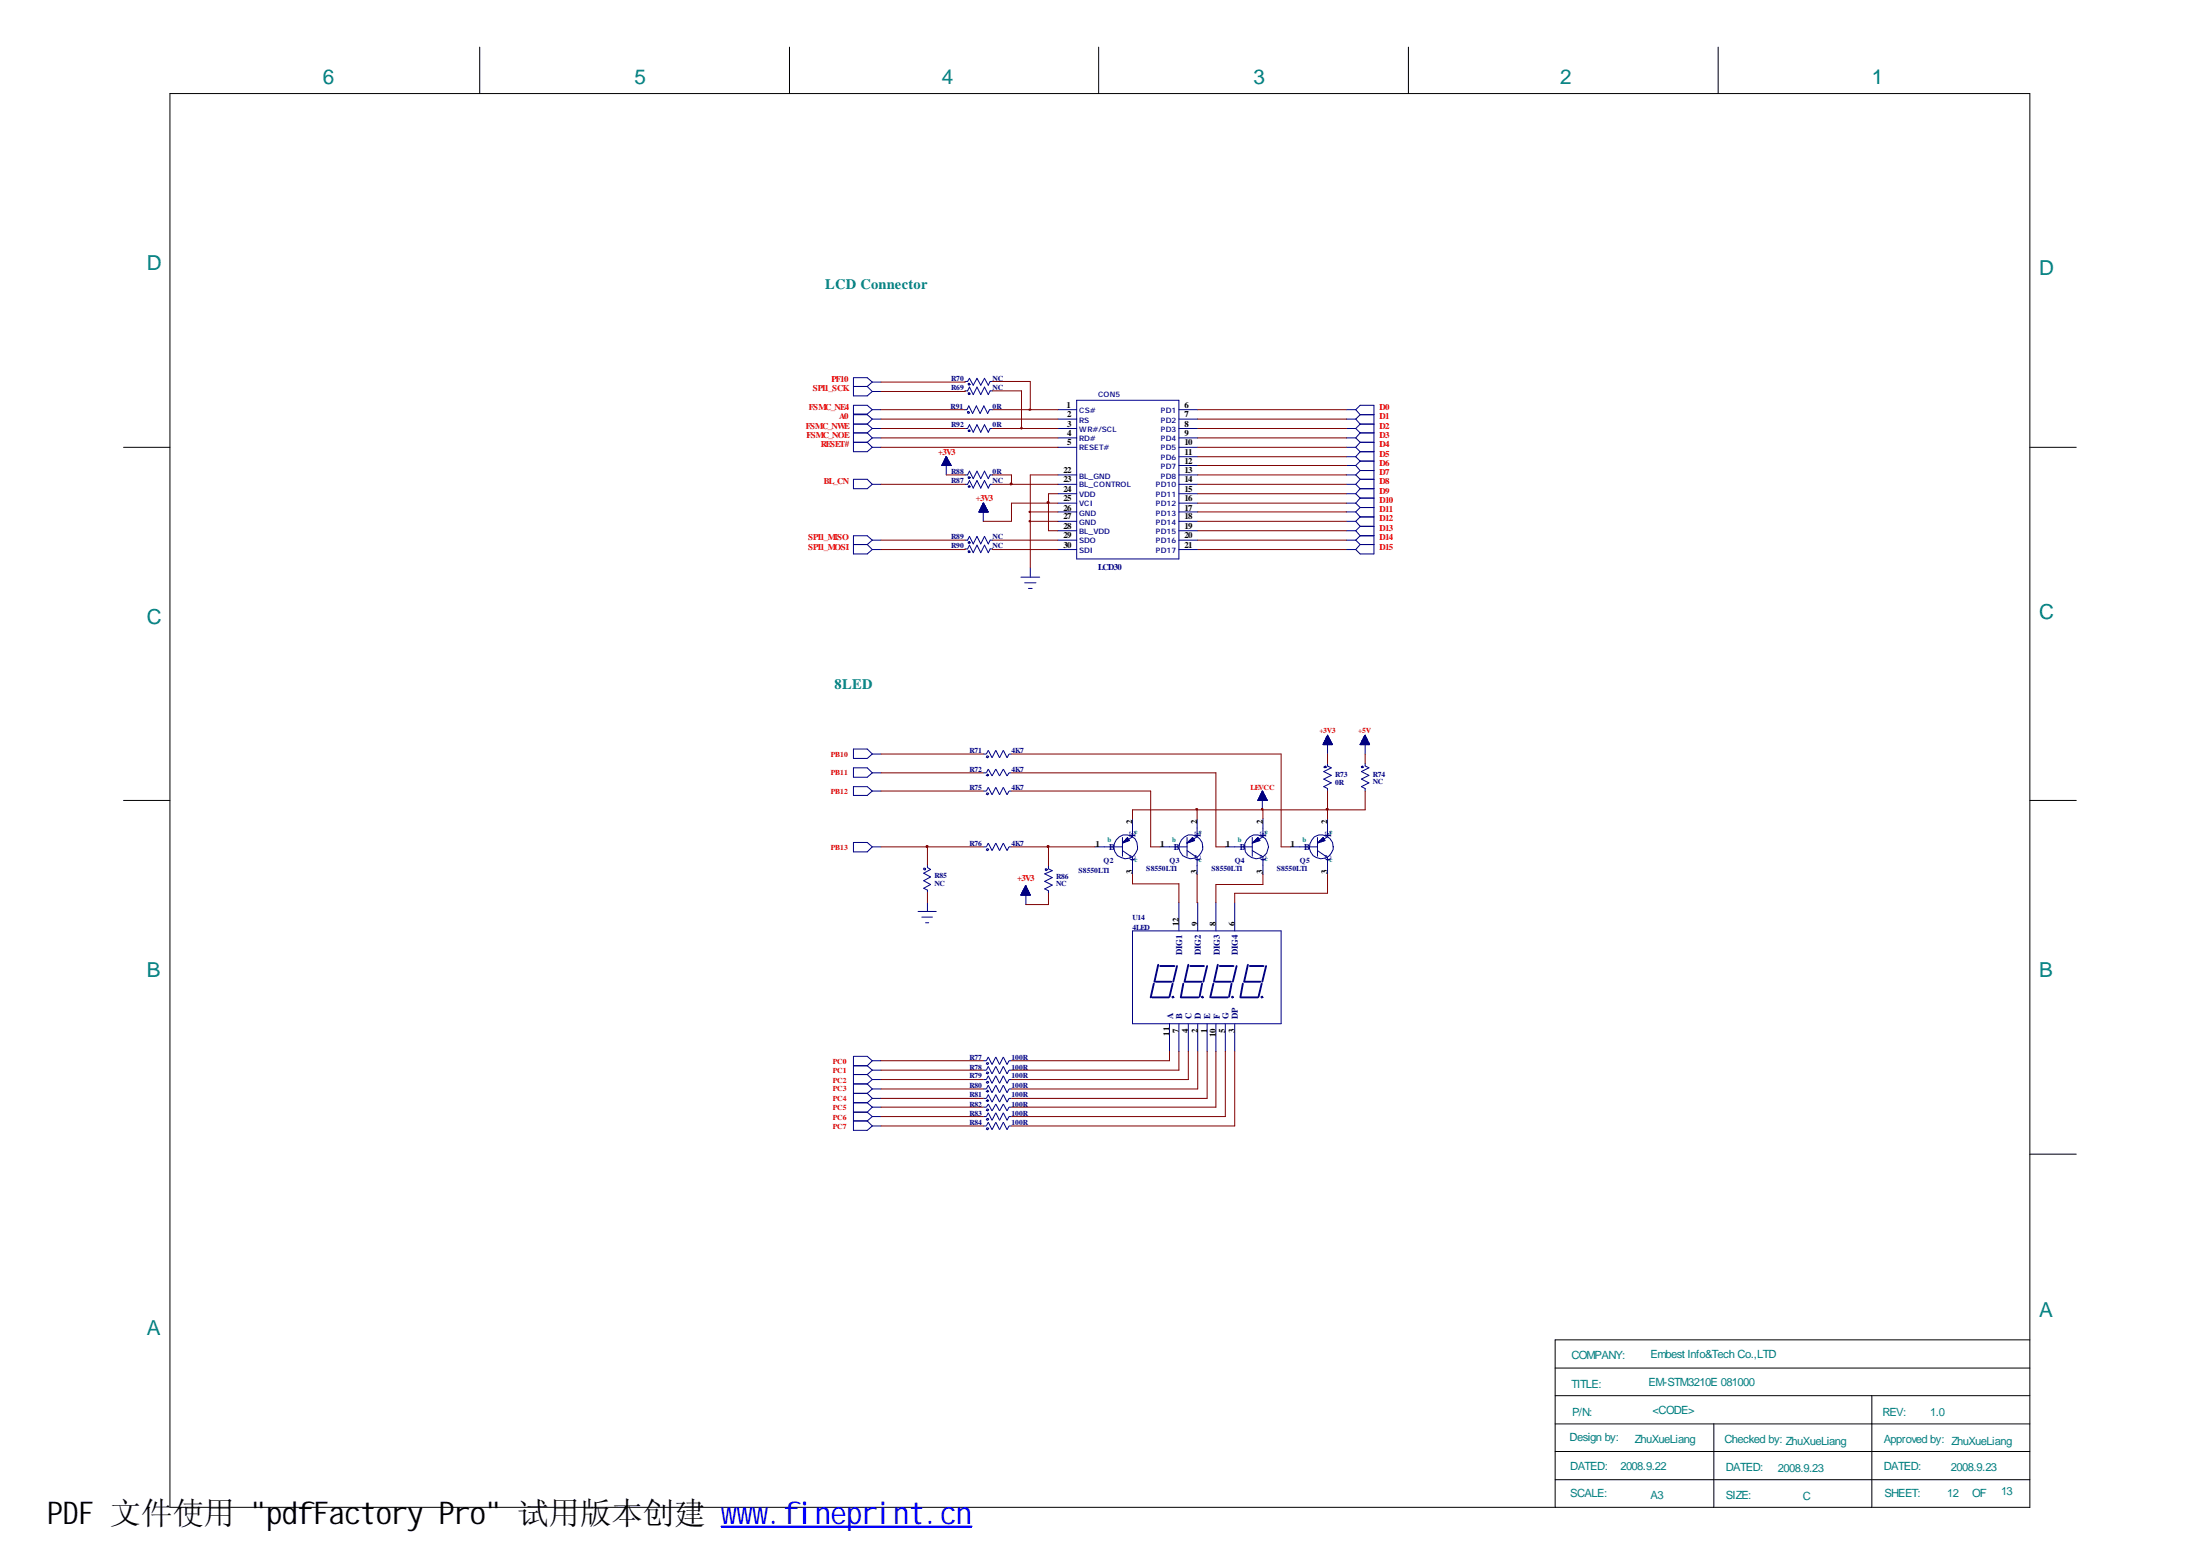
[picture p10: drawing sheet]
<svg xmlns="http://www.w3.org/2000/svg" width="297mm" height="210mm" viewBox="0 0 297 210" stroke-linecap="round" stroke-linejoin="round" font-family="sans-serif">
<g fill="none" stroke="#000080" stroke-width=".14">
<path d="M115.2 54.7h1.9l.7 .6-.7 .6h-1.9zM115.2 57.2h1.9M115.2 59.7h1.9M115.2 58.4h1.9M115.2 52.2h1.9M117.1 58.4l.7 .7M117.1 59.7l.7 .7M117.1 52.2l.7 .6M117.1 57.2l.7 .6M117.8 55.3h1.2M117.8 56.6h1.2M117.8 57.8h1.2"/>
<path d="M117.8 59.1h1.2M117.8 51.6l-.7-.6h-1.9v2.4h1.9l.7-.6M117.8 56.6l-.7-.6h-1.9v5h1.9l.7-.6M117.8 56.6l-.7 .6M117.8 59.1l-.7 .6M117.8 52.8h1.2M117.8 51.6h1.2M117.8 51.6l-.7 .6M117.8 57.8l-.7 .6M130.2 55.3h.4l.2-.5 .5 1 .5-1 .5 1 .5-1 .5 1 .3-.5h.4M130.3 57.8h.3l.3-.5 .5 1 .5-1 .5 1 .5-1 .5 1 .3-.5h.3M130.3 52.8h.3l.3-.5 .5 1 .5-1 .5 1 .5-1 .5 1 .3-.5h.3"/>
<path d="M130.3 51.5h.3l.3-.4 .5 .9 .5-.9 .5 .9 .5-.9 .5 .9 .3-.5h.3M130.6 55.6h.2l.1 .1-.2 .1zM130.7 53h.2l.1 .2-.2 .1zM130.7 51.7h.2l.1 .2-.2 .1zM130.7 58.1l.2-.1 .1 .2-.2 .1zM142.8 55.3h2.6M142.8 56.6h2.6M142.8 57.8h2.6M142.8 59.1h2.6M145.4 54h13.8v21.5h-13.8zM159.2 55.3h2.5M159.2 56.6h2.5"/>
<path d="M159.2 57.8h2.5M159.2 59.1h2.5M181.8 55.3h1.2M181.8 56.6h1.2M181.8 57.8h1.2M181.8 59.1h1.2M183 55.3l.6-.6h1.9v20.1h-1.9l-.6-.6M183 55.3l.6 .7M183 56.6l.6 .6M183 57.8l.6 .6M183 59.1l.6 .6M183.6 57.2h1.9"/>
<path d="M183.6 56h1.9M183.6 59.7h1.9M183.6 58.4h1.9M183.6 56l-.6 .6M183.6 57.2l-.6 .6M183.6 58.4l-.6 .7M183.6 59.7l-.6 .7M115.2 64.7h1.9l.7 .7-.7 .6h-1.9zM115.2 73.5h1.9M117.1 73.5l.7 .7M117.8 60.4h1.2M117.8 65.4h1.2"/>
<path d="M117.8 72.9h1.2M117.8 74.2h1.2M117.8 72.9l-.7-.6h-1.9v2.5h1.9l.7-.6M117.8 72.9l-.7 .6M127.3 62.7h1.1v.1M127.3 62.8v-.2h1v.2M127.3 62.4h.9v.4M127.4 62.2h.7v.6M127.5 62.2h.5v.6M127.6 62h.3M127.6 62.8v-.9h.3v.9M127.7 61.8h.1"/>
<path d="M127.7 61.7h.1v1.1M127.7 61.7v1.1M127.8 61.7l.6 1.1h-1.2M127.8 61.7v2.4M127.8 61.7l-.6 1.1M128 62.1h-.5v.7M128.1 62.3h-.7v.5M128.2 62.5h-.9v.3M128.4 62.8h-1.2M130.3 64.1h.3l.3-.5 .5 1 .5-1 .5 1 .5-1 .5 1 .3-.5h.3M130.3 65.4h.3l.3-.5 .5 1 .5-1 .5 1 .5-1 .5 1 .3-.5h.3M130.3 72.9h.3l.3-.5 .5 1 .5-1 .5 1 .5-1 .5 1 .3-.5h.3"/>
<path d="M130.3 74.1h.3l.3-.5 .5 1 .5-1 .5 1 .5-1 .5 1 .3-.5h.3M130.7 65.6l.2-.1 .1 .2-.2 .1zM130.7 64.4h.2l.1 .1-.2 .1zM130.7 73.2l.2-.1 .1 .2h-.3zM130.7 74.4h.2l.1 .1-.2 .1zM132.2 69h1.1v.1M132.2 68.9h1.1M132.2 68.8v.3M132.3 68.8h1M132.3 69.1v-.3h1v.3M132.4 68.7h.8M132.4 69.1v-.5h.8v.5"/>
<path d="M132.5 68.5h.6v.6M132.5 68.4h.6M132.5 68.3v.8M132.6 68.3h.4M132.6 69.1v-.8h.4v.8M132.7 68.2h.2M132.7 68.1h.2v1M132.7 68v1.1M132.8 67.9h.1M132.8 67.9l.6 1.2h-1.2zM132.8 67.9v2.5M132.8 68v1.1"/>
<path d="M137.8 77.9h2.6M138.3 78.7h1.6M138.9 79.4h.5M139.1 76.6v1.3M142.8 60.4h2.6M142.8 64.1h2.6M142.8 65.4h2.6M142.8 66.6h2.6M142.8 67.9h2.6M142.8 69.1h2.6M142.8 70.4h2.6M142.8 71.6h2.6"/>
<path d="M142.8 72.9h2.6M142.8 74.2h2.6M159.2 60.4h2.5M159.2 64.1h2.5M159.2 65.4h2.5M159.2 66.6h2.5M159.2 67.9h2.5M159.2 69.1h2.5M159.2 70.4h2.5M159.2 71.6h2.5M159.2 72.9h2.5M159.2 74.2h2.5"/>
<path d="M159.2 61.7h2.5M159.2 62.8h2.5M181.8 60.4h1.2M181.8 64.1h1.2M181.8 65.4h1.2M181.8 66.6h1.2M181.8 67.9h1.2M181.8 69.1h1.2M181.8 70.4h1.2M181.8 71.6h1.2M181.8 72.9h1.2M181.8 74.2h1.2"/>
<path d="M181.8 61.7h1.2M181.8 62.8h1.2M183 60.4l.6 .6M183 61.7l.6 .5M183 62.8l.6 .7M183 64.1l.6 .6M183 65.4l.6 .6M183 66.6l.6 .6M183 67.9l.6 .6M183 69.1l.6 .7M183 70.4l.6 .6M183 71.6l.6 .7"/>
<path d="M183 72.9l.6 .6M183.6 61h1.9M183.6 62.2h1.9M183.6 66h1.9M183.6 64.7h1.9M183.6 68.5h1.9M183.6 73.5h1.9M183.6 72.3h1.9M183.6 61l-.6 .7M183.6 63.5h1.9M183.6 62.2l-.6 .6M183.6 63.5l-.6 .6"/>
<path d="M183.6 64.7l-.6 .7M183.6 67.2h1.9M183.6 66l-.6 .6M183.6 67.2l-.6 .7M183.6 69.8h1.9M183.6 68.5l-.6 .6M183.6 71h1.9M183.6 69.8l-.6 .6M183.6 71l-.6 .6M183.6 72.3l-.6 .6M183.6 73.5l-.6 .7M179 99.8h.5"/>
<path d="M179.1 99.7h.4v.8M179.1 99.6h.3v.9M179.1 99.5v1M179.2 99.5h.2M179.2 99.2v2.6M179.2 99.2l.7 1.3h-1.3M179.2 99.2l-.6 1.3M179.3 99.4h-.1v1.1M179.3 99.3v1.2M179.5 99.8h-.5v.7M179.6 99.9h-.7v.6M179.6 99.8v.7"/>
<path d="M183.9 99.9v.6M184 99.9h.6M184.1 99.8h.5v.7M184.1 99.7h.4v.8M184.1 99.6v.9M184.1 99.6h.3M184.1 99.5h.3v1M184.1 99.4v1.1M184.2 99.4h.1M184.3 99.2v2.6M184.3 99.2l-.7 1.3M184.3 99.2l.6 1.3"/>
<path d="M184.3 99.3h-.1v1.2M184.6 99.8h-.6v.7M115.2 113.7h1.9l.7 .6-.7 .7h-1.9zM115.2 106.2h1.9l.7 .6-.7 .6h-1.9zM115.2 101.1h1.9l.7 .7-.7 .6h-1.9zM115.2 103.6h1.9l.7 .7-.7 .6h-1.9zM117.8 114.3h1.2M117.8 106.8h1.2M117.8 104.3h1.2M117.8 101.8h1.2M124.7 117.2l.3 .1-.1 .1h-.2zM125.2 116.8v.3l.4 .3-.9 .5 .9 .5-.9 .5 .9 .5-.9 .5 .5 .3v.3"/>
<path d="M132.8 114.3h.4l.2-.5 .5 1 .6-1 .5 1 .5-1 .5 1 .2-.5h.4M132.8 106.8h.4l.2-.5 .5 1 .6-1 .5 1 .5-1 .5 1 .2-.5h.4M132.8 104.3h.4l.2-.5 .5 .9 .6-.9 .5 .9 .5-.9 .5 .9 .2-.4h.4M132.8 101.8h.4l.2-.5 .5 1 .6-1 .5 1 .5-1 .5 1 .2-.5h.4M133.2 104.7l.1-.2 .2 .2h-.2zM133.3 114.6l.2 .1-.2 .1-.1-.1zM133.3 107l.2 .1-.2 .2-.1-.1zM133.3 102l.2 .1-.2 .2-.1-.1zM138.3 120h.4v.8M138.3 119.9v.9M138.3 119.9h.3M138.3 119.8h.3"/>
<path d="M138.3 119.7v1.1M138.4 119.7h.2v1.1M138.4 119.6h.1M138.4 119.6v1.2M138.5 119.6v2.5M138.5 119.6l-.7 1.2M138.5 119.6l.6 1.2M141.1 117.3h.2l.1 .1-.2 .1zM141.6 116.9v.4l.5 .2-1 .5 1 .5-1 .5 1 .5-1 .5 .5 .2v.4M147.8 114.3h3.8M151.6 114.8l1.3 1v2.2M151.6 113v2.6"/>
<path d="M151.7 113.6h.4M151.8 113.6v.1h-.2v-.1M152 113.4h.4M152 113.3v.3M152.1 113.2h.2M152.1 113.2v.4M152.2 113l.3 .5M152.2 113l-.6 .8M152.2 113v.6M152.4 113.3v.2M152.5 113.5l-.9 .3M152.5 113.5h-.6v.1"/>
<path d="M152.9 110.6v2.4l-1.3 .8M156.6 114.3h3.7M160.3 113v2.6M160.3 114.8l1.3 1v2.2M160.4 113.6v.1M160.7 113.4v.2M160.8 113.4h.4M160.8 113.3v.3M160.9 113.6h-.4v.1h-.1M160.9 113.2h.2M161 113.6v-.5v.5M161 113l.3 .5-1 .3z"/>
<path d="M161.2 113.3v.2h-.6M161.6 110.6v2.4l-1.3 .8M165.4 114.3h3.7M169.1 113v2.6M169.1 114.8l1.4 .9v2.3M169.2 113.6v.1M169.4 113.5h.6M169.5 113.5v.1M169.6 113.4h.5v.1M169.6 113.3v.3M169.7 113.6h-.4v.1h-.1M169.7 113.2h.3"/>
<path d="M169.8 113.2v.4M169.8 113l.3 .5M169.8 113l-.7 .8M169.8 113v.6M169.8 108h1.3M169.9 113.2v.3M169.9 107.9h1.1v.1M170 107.7h.9v.3M170.1 113.5l-1 .3M170.1 107.5h.8M170.2 107.4h.6v.6M170.2 107.3h.5"/>
<path d="M170.2 107.2v.8M170.3 107.2h.4v.8M170.3 107h.3M170.4 106.9h.1v1.1M170.4 106.8v2.5M170.4 106.8l-.6 1.2M170.4 106.8l.7 1.2M170.5 110.5v2.5l-1.4 .8M170.5 106.9h-.2v1.1M170.6 107.1h-.3v.9M170.6 106.9v1.1M170.8 107.5h-.7v.5"/>
<path d="M170.9 107.6h-.9v.4M170.9 107.5v.5M170.9 107.8h-1v.2M171 108h-1.2M171.1 108h.1M174.2 114.3h3.7M177.9 114.8l1.3 1v2.2M177.9 113v2.6M178.4 113.4h.4M178.4 113.3v.3M178.6 113l.3 .5-1 .3M178.6 113l-.7 .8"/>
<path d="M178.6 113v.6M178.7 103.6l.3-.2 .1 .2h-.2zM178.7 113.2h-.2v.4h-.4v.1h-.1v-.1M178.7 113.3v.2M178.7 100.3h1.1v.2M178.8 113.5h-.6v.1M178.8 100.2h.9v.3M178.8 100.1h.9v.4M178.8 100v.5M178.9 100h.8M179.2 103.1v.3l.5 .2-1 .6 1 .5-1 .5 1 .5-1 .5 .5 .2v.4M179.2 110.6v2.4l-1.3 .8"/>
<path d="M179.7 100.3h-1v.2M179.8 100.4h-1.2v.1M183.6 100.5h1.3M183.6 100.4v.1M183.7 100.4h1.1M183.8 103.5l.2-.1 .1 .2h-.2zM183.8 100.3h1v.2M183.8 100.5v-.3h.9v.3M183.9 100.1h.8M183.9 100h.8v.5M184.3 103.1v.3l.5 .2-1 .6 1 .5-1 .5 1 .5-1 .5 .5 .2v.4M184.8 100.3h-1.1v.2"/>
<path d="M184.9 100.4v.1M124 123h2.4M124.5 123.8h1.4M125 124.6h.4M125.2 121.8v1.2M137.8 120.8h1.3M137.8 120.8v-.1h1.3v.1M137.9 120.7h1.1v.1M138 120.5h.9M138 120.4v.4M138.1 120.4h.8M138.1 120.3h.8"/>
<path d="M138.1 120.8v-.6h.8v.6M138.2 120.2h.6v.6M138.2 120.1v.7M138.3 120.1h.4M138.9 120.4v.4M139 120.6h-1.1v.2M152.9 125.7h20.1v12.5h-20.1zM157.9 138.2v3.7M158.2 134.5h.2l.1 .1-.2 .1zM159.2 121.8v3.9M159.2 138.2v3.7M160.4 138.2v3.7"/>
<path d="M161.7 121.8v3.9M161.7 138.2v3.7M162.2 134.5h.2l.1 .1-.1 .1zM163 138.2v3.7M164.2 121.8v3.9M164.2 138.2v3.7M165.4 138.2v3.7M166.3 134.5h.2v.1l-.1 .1zM166.7 121.8v3.9M166.7 138.2v3.7M170.3 134.5h.1l.1 .1-.2 .1zM115.2 143.9h1.9"/>
<path d="M115.2 145h1.9M115.2 146.3h1.9M115.2 147.6h1.9M115.2 148.9h1.9M115.2 150.1h1.9M115.2 151.3h1.9M117.1 143.9l.7 .6M117.1 145l.7 .7M117.1 146.3l.7 .7M117.1 147.6l.7 .7M117.1 148.9l.7 .6M117.1 150.1l.7 .6"/>
<path d="M117.1 151.3l.7 .7M117.8 152h1.2M117.8 143.2h1.2M117.8 144.5h1.2M117.8 145.7h1.2M117.8 147h1.2M117.8 148.3h1.2M117.8 149.5h1.2M117.8 150.7h1.2M117.8 143.2l-.7 .7M117.8 143.2l-.7-.6h-1.9v10h1.9l.7-.6M117.8 144.5l-.7 .5"/>
<path d="M117.8 145.7l-.7 .6M117.8 147l-.7 .6M117.8 148.3l-.7 .6M117.8 149.5l-.7 .6M117.8 150.7l-.7 .6M132.8 152h.4l.2-.5 .5 1 .6-1 .5 1 .5-1 .5 1 .2-.5h.4M132.8 143.2h.4l.2-.5 .5 1 .6-1 .5 1 .5-1 .5 1 .2-.5h.4M132.8 144.5h.4l.2-.6 .5 1.1 .6-1.1 .5 1.1 .5-1.1 .5 1.1 .2-.5h.4M132.8 145.7h.4l.2-.5 .5 1 .6-1 .5 1 .5-1 .5 1 .2-.5h.4M132.8 147h.4l.2-.5 .5 1 .6-1 .5 1 .5-1 .5 1 .2-.5h.4M132.8 148.3h.4l.2-.5 .5 1 .6-1 .5 1 .5-1 .5 1 .2-.5h.4M132.8 149.5h.4l.2-.5 .5 1 .6-1 .5 1 .5-1 .5 1 .2-.5h.4"/>
<path d="M132.8 150.7h.4l.2-.5 .5 1 .6-1 .5 1 .5-1 .5 1 .2-.5h.4M133.2 147.3l.1-.1 .2 .1-.2 .1zM133.2 148.6l.1-.2 .2 .2-.2 .1zM133.3 152.2l.2 .1-.2 .2-.1-.1zM133.3 143.4l.2 .1-.2 .2-.1-.1zM133.3 144.7l.2 .1-.2 .2-.1-.1zM133.3 146l.2 .1-.2 .1-.1-.1zM133.3 149.7l.2 .1-.2 .2-.1-.1zM133.3 151l.2 .1-.2 .1-.1-.1z"/>
<circle cx="152" cy="114.3" r="1.59"/>
<circle cx="160.8" cy="114.3" r="1.59"/>
<circle cx="169.7" cy="114.3" r="1.62"/>
<circle cx="178.4" cy="114.3" r="1.62"/>
</g>
<g fill="none" stroke="#000080" stroke-width=".25">
<path d="M155.5 134.6h2.3M155.8 132.8l-.4 1.8M156 132.5h2.2M156.4 130.2l-.5 2.3M156.6 130.4h2M158.3 132.8l-.4 1.7M158.9 130.4l-.5 2.1M159.5 134.6h2.3M159.8 132.8l-.4 1.8M160 132.5h2.2M160.4 130.2l-.5 2.3M160.7 130.4h1.9"/>
<path d="M162.3 132.8l-.3 1.7M163 130.4l-.5 2.1M163.6 134.6h2.2M163.8 132.8l-.4 1.8M164.1 132.5h2.1M164.4 130.2l-.5 2.3M164.7 130.4h1.8M166.3 132.8l-.4 1.7M167 130.4l-.5 2.1M167.6 134.6h2.2M167.8 132.8l-.3 1.8M168.1 132.5h2.1"/>
<path d="M168.5 130.2l-.5 2.3M168.7 130.4h1.9M170.3 132.8l-.4 1.7M170.9 130.4l-.5 2.1"/>
</g>
<g fill="none" stroke="#800000" stroke-width=".14">
<path d="M119 56.6h23.8M119 59.1h23.8M119 55.3h11.2M119 57.8h11.3M130.3 51.5v.1h-11.3M130.3 52.8h-11.3M134 51.5h5.1v3.8M134 55.3h8.8M134 57.8h8.8M134 52.8h3.9v5M161.7 56.6h20.1M161.7 59.1h20.1"/>
<path d="M161.7 55.3h20.1M161.7 57.8h20.1M119 60.4h23.8M119 65.4h11.3M119 72.9h11.3M127.8 64.1h2.5M130.3 74.1v.1h-11.3M134 64.1h2.6v1.3M134 65.4h8.8M134 72.9h8.8M134 74.1v.1h8.8M139.1 69.1h3.7"/>
<path d="M139.1 70.4h3.7M142.8 66.6h-1.2v5h1.2M142.8 64.1h-3.7v12.5M142.8 67.9h-6.2v2.5h-3.8M161.7 60.4h20.1M161.7 64.1h20.1M161.7 69.1h20.1M161.7 70.4h20.1M161.7 65.4h20.1M161.7 67.9h20.1M161.7 66.6h20.1M161.7 71.6h20.1"/>
<path d="M161.7 72.9h20.1M161.7 74.2h20.1M161.7 61.7h20.1M161.7 62.8h20.1M119 114.3h13.8M119 106.8h13.8M119 104.3h13.8M119 101.8h13.8M125.2 114.3v2.5M136.6 114.3h11.2M136.6 106.8h18.8v7.5h1.2M136.6 104.3h27.6v10h1.2"/>
<path d="M136.6 101.8h36.4v12.5h1.2M141.6 114.3v2.6M152.9 118v1.3h6.3v2.5M161.6 109.3v1.3M161.6 118v3.8h.1M170.5 118v1.4h-6.3v2.4M170.5 109.3v1.2M179.2 101.8v1.3M179.2 106.8v3.8M179.2 118v2.6h-12.5v1.2M184.3 106.8v2.5h-31.4v1.3M184.3 101.8v1.3"/>
<path d="M125.2 120.5v1.3M141.6 120.6v1.5h-3.1M119 145.7h13.8M119 144.5h13.8M119 147h13.8M119 143.2h13.8M119 150.7h13.8M119 152h13.8M119 148.3h13.8M119 149.5h13.8M157.9 141.9v1.3h-21.3M159.2 141.9v2.6h-22.6"/>
<path d="M160.4 141.9v3.8h-23.8M161.7 141.9v5.1h-25.1M163 141.9v6.4h-26.4M164.2 141.9v7.6h-27.6M165.4 141.9v8.8h-28.8M166.7 141.9v10.1h-30.1"/>
</g>
<g fill="#800000" stroke="#800000" stroke-width=".14">
<path d="M170.4 109.2h.1l-.1 .1z" fill-rule="evenodd"/>
<path d="M179.1 109.2h.2l-.1 .1z" fill-rule="evenodd"/>
<path d="M179.1 109.2h.2l-.1 .1z" fill-rule="evenodd"/>
<path d="M161.5 109.2h.2l-.2 .1z" fill-rule="evenodd"/>
<path d="M170.4 109.2h.1l-.1 .1z" fill-rule="evenodd"/>
<path d="M125.1 114.2h.2v.1h-.2z" fill-rule="evenodd"/>
<path d="M141.4 114.2h.2v.1h-.2z" fill-rule="evenodd"/>
<path d="M138.9 69l.2 .1-.1 .1z" fill-rule="evenodd"/>
<path d="M138.9 70.3l.2 .1-.1 .1z" fill-rule="evenodd"/>
<path d="M136.4 65.2h.2v.2h-.2z" fill-rule="evenodd"/>
<path d="M141.4 67.8h.2l-.1 .1z" fill-rule="evenodd"/>
<path d="M141.4 67.8h.2l-.1 .1z" fill-rule="evenodd"/>
<path d="M138.9 55.2l.3 .1-.2 .1z" fill-rule="evenodd"/>
<path d="M137.8 57.7l.2 .1-.1 .1z" fill-rule="evenodd"/>
</g>
<g fill="none" stroke="#000" stroke-width=".14">
<path d="M22.9 12.6h251.2v190.9h-251.2zM64.8 6.4v6.2M106.6 6.4v6.2M148.3 6.4v6.2M190.2 6.4v6.2M232 6.4v6.2M16.7 60.4h6.2M274.1 60.4h6.2M16.7 108h6.2M274.1 108h6.2M274.1 155.8h6.2M210 195.9h64.1"/>
<path d="M210 199.7h64.1M210 184.7h64.1M210 188.4h64.1M210 192.2h64.1M231.4 192.2v11.3M252.7 188.4v15.1M274.1 180.9h-64.1v22.6"/>
</g>
<path d="M97.4 206h33.8" fill="none" stroke="#00f" stroke-width=".18"/>
<path d="M97.4 206.1h33.8" fill="none" stroke="#00f" stroke-width=".17"/>
<text font-size="4.2" x="6.3" y="205.7">PDF 文件使用 &quot;pdfFactory Pro&quot; 试用版本创建 www.fineprint.cn</text>
<g font-size="2.8" fill="#008080">
<text x="43.6" y="11.4">6</text>
<text x="85.7" y="11.4">5</text>
<text x="127.2" y="11.4">4</text>
<text x="169.2" y="11.4">3</text>
<text x="210.7" y="11.4">2</text>
<text x="252.7" y="11.4">1</text>
<text x="19.8" y="36.5">D</text>
<text x="275.3" y="37.1">D</text>
<text x="275.3" y="83.6">C</text>
<text x="19.8" y="84.3">C</text>
<text x="19.8" y="131.9">B</text>
<text x="275.3" y="131.9">B</text>
<text x="275.3" y="177.7">A</text>
<text x="19.8" y="180.3">A</text>
</g>
<g font-size="1.9" fill="#008080">
<text x="111.4" y="39">LCD Connector</text>
<text x="112.7" y="93">8LED</text>
</g>
<g font-size="1.5" fill="#008080">
<text x="212.2" y="183.4">COMPANY:</text>
<text x="222.8" y="183.3">Embest Info&amp;Tech Co.,LTD</text>
<text x="212.2" y="187.3">TITLE:</text>
<text x="212.3" y="191.1">P/N:</text>
<text x="222.6" y="187.1">EM-STM3210E 081000</text>
<text x="223.1" y="190.9">&lt;CODE&gt;</text>
<text x="254.2" y="191.2">REV:</text>
<text x="260.6" y="191.2">1.0</text>
<text x="211.9" y="194.5">Design by:</text>
<text x="220.7" y="194.7">ZhuXueLiang</text>
<text x="232.8" y="194.7">Checked by: ZhuXueLiang</text>
<text x="254.3" y="194.8">Approved by: ZhuXueLiang</text>
<text x="212" y="202.1">SCALE:</text>
<text x="212" y="198.5">DATED:</text>
<text x="218.8" y="198.5">2008.9.22</text>
<text x="222.8" y="202.4">A3</text>
<text x="233" y="202.3">SIZE:</text>
<text x="233" y="198.6">DATED:</text>
<text x="240" y="198.7">2008.9.23</text>
<text x="243.4" y="202.5">C</text>
<text x="254.3" y="198.5">DATED:</text>
<text x="254.4" y="202.1">SHEET:</text>
<text x="262.9" y="202">12</text>
<text x="263.4" y="198.6">2008.9.23</text>
<text x="266.3" y="202">OF</text>
<text x="270.2" y="201.9">13</text>
</g>
<g font-size="1.2" fill="#f00">
<text x="109.7" y="52.8">SPI1_SCK</text>
<text x="112.3" y="51.6">PF10</text>
<text x="108.8" y="57.8">FSMC_NWE</text>
<text x="108.9" y="59.1">FSMC_NOE</text>
<text x="109.2" y="55.3">FSMC_NE4</text>
<text x="113.3" y="56.6">A0</text>
<text x="186.3" y="55.3">D0</text>
<text x="186.3" y="56.6">D1</text>
<text x="186.3" y="57.8">D2</text>
<text x="186.3" y="59.1">D3</text>
<text x="110.8" y="60.4">RESET#</text>
<text x="111.3" y="65.4">BL_CN</text>
<text x="126.7" y="61.4">+3V3</text>
<text x="186.3" y="60.4">D4</text>
<text x="186.3" y="61.7">D5</text>
<text x="186.3" y="62.8">D6</text>
<text x="186.3" y="64.1">D7</text>
<text x="186.3" y="65.4">D8</text>
<text x="131.7" y="67.7">+3V3</text>
<text x="186.3" y="66.6">D9</text>
<text x="186.3" y="67.9">D10</text>
<text x="186.3" y="69.1">D11</text>
<text x="186.3" y="70.4">D12</text>
<text x="186.3" y="71.6">D13</text>
<text x="109.1" y="72.9">SPI1_MISO</text>
<text x="109.1" y="74.2">SPI1_MOSI</text>
<text x="186.3" y="72.9">D14</text>
<text x="186.3" y="74.2">D15</text>
<text x="137.3" y="118.9">+3V3</text>
</g>
<g font-size="1.2">
<text x="144" y="55">1</text>
<text x="144.1" y="56.3">2</text>
<text x="144.1" y="57.6">3</text>
<text x="144.1" y="58.9">4</text>
<text x="159.9" y="55">6</text>
<text x="159.9" y="56.3">7</text>
<text x="159.9" y="57.6">8</text>
<text x="159.9" y="58.9">9</text>
<text x="143.6" y="63.9">22</text>
<text x="143.6" y="65.1">23</text>
<text x="144.1" y="60.1">5</text>
<text x="159.9" y="60.1">10</text>
<text x="159.9" y="61.4">11</text>
<text x="159.9" y="62.6">12</text>
<text x="159.9" y="63.9">13</text>
<text x="159.9" y="65.1">14</text>
<text x="143.6" y="66.4">24</text>
<text x="143.6" y="67.7">25</text>
<text x="143.6" y="68.9">26</text>
<text x="143.6" y="70.1">27</text>
<text x="143.6" y="71.4">28</text>
<text x="159.9" y="66.4">15</text>
<text x="159.9" y="67.7">16</text>
<text x="159.9" y="68.9">17</text>
<text x="159.9" y="70.1">18</text>
<text x="159.9" y="71.4">19</text>
<text x="143.6" y="72.7">29</text>
<text x="143.6" y="73.9">30</text>
<text x="159.9" y="72.7">20</text>
<text x="159.9" y="73.9">21</text>
<text x="152.9" y="111.2" transform="rotate(-90 152.9 111.2)">2</text>
<text x="161.6" y="111.2" transform="rotate(-90 161.6 111.2)">2</text>
<text x="170.5" y="111.2" transform="rotate(-90 170.5 111.2)">2</text>
<text x="179.2" y="111.2" transform="rotate(-90 179.2 111.2)">2</text>
<text x="147.9" y="114.3">1</text>
<text x="152.9" y="118" transform="rotate(-90 152.9 118)">3</text>
<text x="156.6" y="114.3">1</text>
<text x="161.6" y="118" transform="rotate(-90 161.6 118)">3</text>
<text x="165.5" y="114.3">1</text>
<text x="170.5" y="118" transform="rotate(-90 170.5 118)">3</text>
<text x="174.2" y="114.3">1</text>
<text x="179.2" y="118" transform="rotate(-90 179.2 118)">3</text>
<text x="159.2" y="125" transform="rotate(-90 159.2 125)">12</text>
<text x="161.7" y="125" transform="rotate(-90 161.7 125)">9</text>
<text x="164.2" y="125" transform="rotate(-90 164.2 125)">8</text>
<text x="166.7" y="125" transform="rotate(-90 166.7 125)">6</text>
<text x="157.9" y="139.8" transform="rotate(-90 157.9 139.8)">11</text>
<text x="159.2" y="139.4" transform="rotate(-90 159.2 139.4)">7</text>
<text x="160.4" y="139.4" transform="rotate(-90 160.4 139.4)">4</text>
<text x="161.7" y="139.4" transform="rotate(-90 161.7 139.4)">2</text>
<text x="163" y="139.4" transform="rotate(-90 163 139.4)">1</text>
<text x="164.2" y="140" transform="rotate(-90 164.2 140)">10</text>
<text x="165.4" y="139.4" transform="rotate(-90 165.4 139.4)">5</text>
<text x="166.7" y="139.4" transform="rotate(-90 166.7 139.4)">3</text>
</g>
<g font-size="1.2" fill="#000080">
<text x="148.3" y="76.9">LCD30</text>
<text x="153.3" y="113" transform="rotate(-90 153.3 113)">E</text>
<text x="162.1" y="113" transform="rotate(-90 162.1 113)">E</text>
<text x="170.9" y="113" transform="rotate(-90 170.9 113)">E</text>
<text x="179.7" y="113" transform="rotate(-90 179.7 113)">E</text>
<text x="149.8" y="114.7">B</text>
<text x="153.3" y="116.2" transform="rotate(-90 153.3 116.2)">C</text>
<text x="158.5" y="114.7">B</text>
<text x="162.1" y="116.2" transform="rotate(-90 162.1 116.2)">C</text>
<text x="167.4" y="114.7">B</text>
<text x="170.9" y="116.2" transform="rotate(-90 170.9 116.2)">C</text>
<text x="176.1" y="114.7">B</text>
<text x="179.7" y="116.2" transform="rotate(-90 179.7 116.2)">C</text>
<text x="159.6" y="129" transform="rotate(-90 159.6 129)">DIG1</text>
<text x="162.1" y="129" transform="rotate(-90 162.1 129)">DIG2</text>
<text x="164.7" y="129" transform="rotate(-90 164.7 129)">DIG3</text>
<text x="167.1" y="129" transform="rotate(-90 167.1 129)">DIG4</text>
<text x="158.4" y="137.6" transform="rotate(-90 158.4 137.6)">A</text>
<text x="159.6" y="137.6" transform="rotate(-90 159.6 137.6)">B</text>
<text x="160.9" y="137.6" transform="rotate(-90 160.9 137.6)">C</text>
<text x="162.1" y="137.6" transform="rotate(-90 162.1 137.6)">D</text>
<text x="163.4" y="137.6" transform="rotate(-90 163.4 137.6)">E</text>
<text x="164.7" y="137.6" transform="rotate(-90 164.7 137.6)">F</text>
<text x="165.9" y="137.6" transform="rotate(-90 165.9 137.6)">G</text>
<text x="167.1" y="137.6" transform="rotate(-90 167.1 137.6)">DP</text>
</g>
<g font-size="1" fill="#000080">
<text x="128.4" y="52.7">R69</text>
<text x="128.4" y="51.4">R70</text>
<text x="134" y="52.7">NC</text>
<text x="134" y="51.4">NC</text>
<text x="148.3" y="53.5">CON5</text>
<text x="128.4" y="55.2">R91</text>
<text x="128.4" y="57.7">R92</text>
<text x="134" y="55.2">0R</text>
<text x="134" y="57.7">0R</text>
<text x="145.7" y="55.8">CS#</text>
<text x="145.7" y="57.1">RS</text>
<text x="145.7" y="58.3">WR#/SCL</text>
<text x="145.7" y="59.5">RD#</text>
<text x="156.7" y="55.8">PD1</text>
<text x="156.7" y="57.1">PD2</text>
<text x="156.7" y="58.3">PD3</text>
<text x="156.7" y="59.5">PD4</text>
<text x="128.4" y="65.2">R87</text>
<text x="128.4" y="63.9">R88</text>
<text x="134" y="65.2">NC</text>
<text x="134" y="63.9">0R</text>
<text x="145.7" y="60.8">RESET#</text>
<text x="145.7" y="64.6">BL_GND</text>
<text x="145.7" y="65.8">BL_CONTROL</text>
<text x="156" y="65.8">PD10</text>
<text x="156.7" y="60.8">PD5</text>
<text x="156.7" y="62.1">PD6</text>
<text x="156.7" y="63.3">PD7</text>
<text x="156.7" y="64.6">PD8</text>
<text x="145.7" y="67.1">VDD</text>
<text x="145.7" y="68.3">VCI</text>
<text x="145.7" y="69.6">GND</text>
<text x="145.7" y="70.9">GND</text>
<text x="156" y="67.1">PD11</text>
<text x="156" y="68.3">PD12</text>
<text x="156" y="69.6">PD13</text>
<text x="156" y="70.9">PD14</text>
<text x="128.4" y="72.7">R89</text>
<text x="128.4" y="74">R90</text>
<text x="134" y="72.7">NC</text>
<text x="134" y="74">NC</text>
<text x="145.7" y="72.1">BL_VDD</text>
<text x="145.7" y="73.3">SDO</text>
<text x="145.7" y="74.6">SDI</text>
<text x="156" y="72.1">PD15</text>
<text x="156" y="73.3">PD16</text>
<text x="156" y="74.6">PD17</text>
<text x="130.9" y="101.6">R71</text>
<text x="136.6" y="101.6">4K7</text>
<text x="130.9" y="106.7">R75</text>
<text x="130.9" y="104.2">R72</text>
<text x="136.6" y="106.7">4K7</text>
<text x="136.6" y="104.2">4K7</text>
<text x="180.3" y="104.9">R73</text>
<text x="180.3" y="105.9">0R</text>
<text x="185.3" y="104.8">R74</text>
<text x="185.3" y="105.8">NC</text>
<text x="126.2" y="118.5">R85</text>
<text x="126.2" y="119.6">NC</text>
<text x="130.9" y="114.2">R76</text>
<text x="136.6" y="114.2">4K7</text>
<text x="142.6" y="118.6">R86</text>
<text x="142.6" y="119.6">NC</text>
<text x="145.6" y="117.8">S8550LT1</text>
<text x="149" y="116.5">Q2</text>
<text x="154.8" y="117.6">S8550LT1</text>
<text x="157.9" y="116.5">Q3</text>
<text x="163.6" y="117.6">S8550LT1</text>
<text x="166.7" y="116.5">Q4</text>
<text x="172.4" y="117.6">S8550LT1</text>
<text x="175.5" y="116.5">Q5</text>
<text x="152.9" y="124.2">U14</text>
<text x="152.9" y="125.5">4LED</text>
<text x="130.9" y="143.1">R77</text>
<text x="136.6" y="143.1">100R</text>
<text x="130.9" y="144.4">R78</text>
<text x="130.9" y="145.6">R79</text>
<text x="130.9" y="146.8">R80</text>
<text x="130.9" y="148.1">R81</text>
<text x="130.9" y="149.4">R82</text>
<text x="136.6" y="144.4">100R</text>
<text x="136.6" y="145.6">100R</text>
<text x="136.6" y="146.8">100R</text>
<text x="136.6" y="148.1">100R</text>
<text x="136.6" y="149.4">100R</text>
<text x="130.9" y="151.8">R84</text>
<text x="130.9" y="150.6">R83</text>
<text x="136.6" y="151.8">100R</text>
<text x="136.6" y="150.6">100R</text>
</g>
<g font-size="1" fill="#f00">
<text x="178.1" y="99">+3V3</text>
<text x="183.4" y="99">+5V</text>
<text x="112.2" y="102.2">PB10</text>
<text x="112.2" y="104.7">PB11</text>
<text x="112.2" y="107.2">PB12</text>
<text x="168.8" y="106.6">LEVCC</text>
<text x="112.2" y="114.7">PB13</text>
<text x="112.4" y="143.6">PC0</text>
<text x="112.4" y="144.9">PC1</text>
<text x="112.4" y="146.1">PC2</text>
<text x="112.4" y="147.3">PC3</text>
<text x="112.4" y="148.6">PC4</text>
<text x="112.4" y="149.9">PC5</text>
<text x="112.4" y="151.1">PC6</text>
<text x="112.4" y="152.4">PC7</text>
</g>
<g font-size=".9" fill="#008080">
<text x="149.5" y="113.7">b</text>
<text x="153.2" y="112.5">e</text>
<text x="158.2" y="113.7">b</text>
<text x="161.9" y="112.5">e</text>
<text x="167.1" y="113.6">b</text>
<text x="170.8" y="112.5">e</text>
<text x="175.9" y="113.7">b</text>
<text x="179.5" y="112.5">e</text>
<text x="153.2" y="116.3">c</text>
<text x="161.9" y="116.3">c</text>
<text x="170.8" y="116.3">c</text>
<text x="179.5" y="116.3">c</text>
</g>
</svg>
